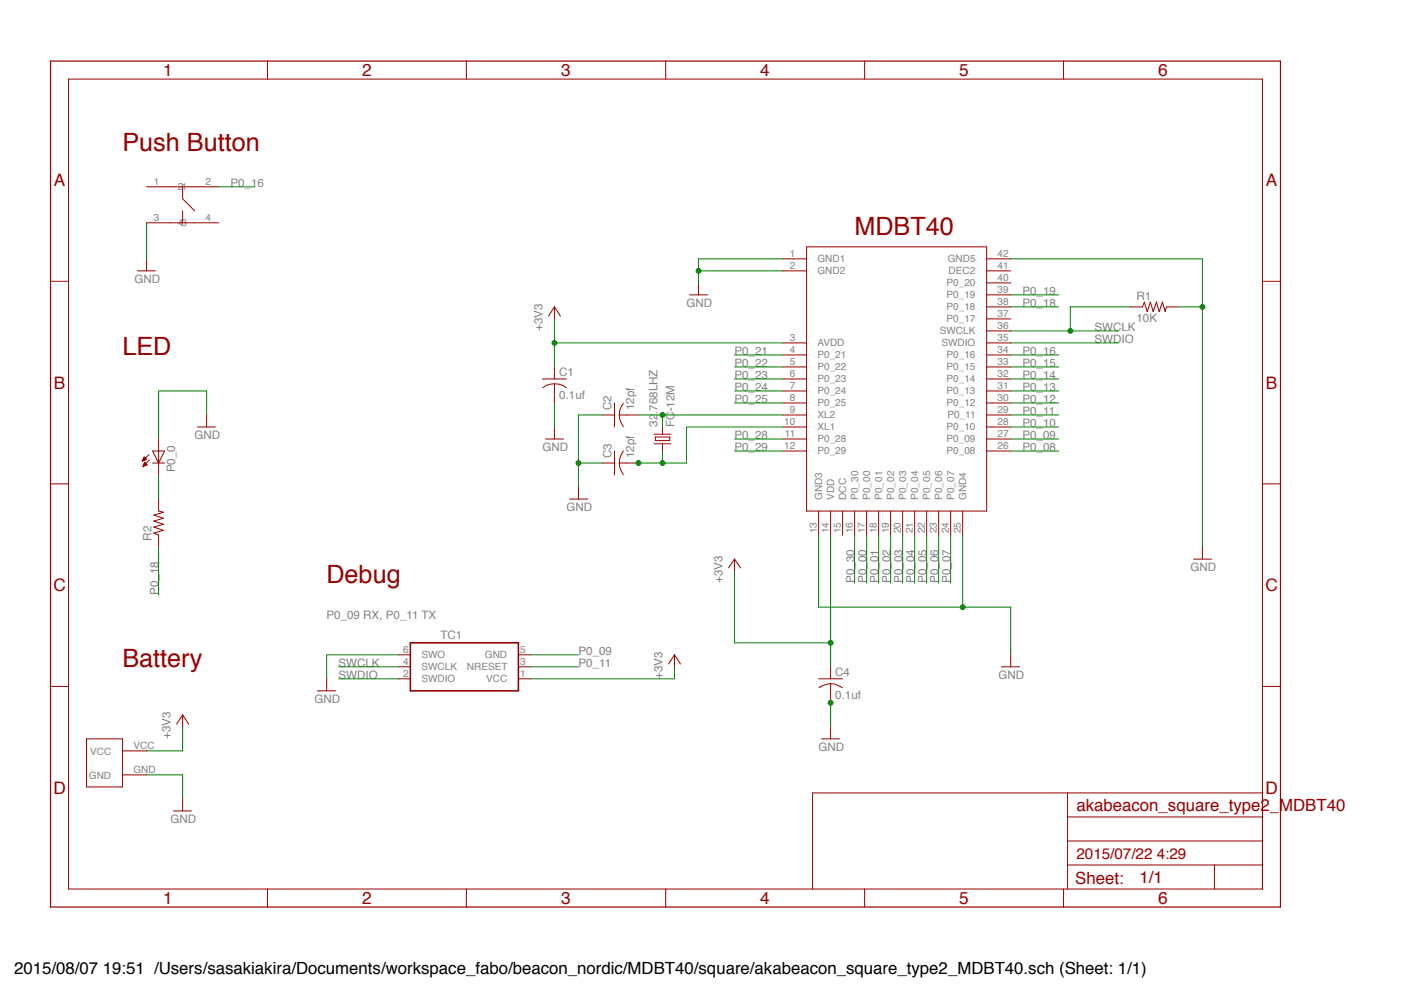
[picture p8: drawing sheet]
<svg xmlns="http://www.w3.org/2000/svg" width="297mm" height="210mm" viewBox="0 0 297 210" stroke-linecap="round" stroke-linejoin="round" font-family="sans-serif">
<g fill="none" stroke="#960000" stroke-width=".21">
<path d="M14.5 16.7h252.6v171.3h-252.6zM56.6 12.9v3.8M98.7 12.9v3.8M140.8 12.9v3.8M182.9 12.9v3.8M225 12.9v3.8M31 39.5h15.2M38.6 39.5v2.5l2.6 2.6M10.7 59.5h3.8M29.1 57.3h3.8M31 47.1h15.2M31 54.7v2.6"/>
<path d="M38.6 44.6v2.5M147.8 59.8v2.6M165.5 54.7h5.1M165.5 57.3h5.1M170.6 52.2h38.1v55.9h-38.1zM208.7 54.7h5.1M208.7 57.3h5.1M208.7 59.8h5.1M267.1 59.5h3.8M117.3 64.9l1.3 1.9M117.3 64.9l-1.3 1.9M117.3 64.9v2.5"/>
<path d="M117.3 77.6v2.5M145.9 62.4h3.8M165.5 72.5h5.1M165.5 75.1h5.1M165.5 77.6h5.1M208.7 72.5h5.1M208.7 75.1h5.1M208.7 77.6h5.1M208.7 70h5.1M208.7 67.4h5.1M208.7 64.9h5.1M208.7 62.4h5.1"/>
<path d="M239.1 64.9h2.6l.4-1 .6 2 .7-2 .5 2 .7-2 .6 2 .7-2 .6 2 .2-1h2.6M30.2 97.5h.1M30.2 97.4h.2M30.2 97.3h.4M30.2 97.2h.6M30.2 97.2h.7M30.2 98.6h.1M30.3 97.1h.6M30.3 97h.5M30.3 96.9h.5M30.3 98.5h.2M30.3 98.4h.6"/>
<path d="M30.4 96.8h.3M30.4 96.7h.2M30.4 98.3h.7M30.4 98.2h.6M30.5 96.7l.5 .5-.9 .3zM30.5 98.1h.4M30.5 98h.3M30.6 97.9h.2M30.6 97.8h.1M31.1 98.3l-.5-.5-.4 .9M31.1 98.3l-.9 .4M31.5 96.1l-1.4 1.4"/>
<path d="M31.6 97.2l-1.4 1.5M32.3 95.4h2.5l-1.3 2.5zM32.3 97.9h2.5M33.5 92.8v7.7M41.8 90.3h3.8M43.7 87.8v2.5M114.7 80.1h5.1M115.4 92.8h3.8M117.3 81.2l1.8 .3 .7 .5M117.3 81.2l-1.7 .3-.8 .5M117.3 81.2v4M117.3 90.3v2.5"/>
<path d="M127.4 87.8h2.6M127.4 97.9h2.6M130 85.2v5.1M130 95.4v5.1M131 87.8l.1 .8 .7 1.6M131 97.9l.1 .9 .7 1.6M131 87.8h4.1M131 97.9h4.1M131.8 85.3l-.7 1.5-.1 1M131.8 95.4l-.7 1.6-.1 .9M138.4 91.8h3.5M138.4 93.9h3.5"/>
<path d="M138.6 92.4h3.1v.8h-3.1zM140.1 90.3v1.5M140.1 93.9v1.5M165.5 80.1h5.1M165.5 82.7h5.1M165.5 85.2h5.1M165.5 87.8h5.1M165.5 90.3h5.1M165.5 92.8h5.1M165.5 95.4h5.1M208.7 80.1h5.1M208.7 82.7h5.1"/>
<path d="M208.7 85.2h5.1M208.7 87.8h5.1M208.7 90.3h5.1M208.7 92.8h5.1M208.7 95.4h5.1M10.7 102.3h3.8M33.5 105.5v2.6l1.1 .2-2.1 .6 2.1 .7-2.1 .6 2.1 .7-2.1 .6 2.1 .6-2.1 .6 1 .5v2.5M120.5 105.5h3.8M122.4 103v2.5M155.4 118.2l1.3 1.9M155.4 118.2l-1.3 1.9M155.4 118.2v2.6"/>
<path d="M173.2 108.1v5.1M175.7 108.1v5.1M178.2 108.1v5.1M180.8 108.1v5.1M183.3 108.1v5.1M185.9 108.1v5.1M188.4 108.1v5.1M190.9 108.1v5.1M193.5 108.1v5.1M196 108.1v5.1M198.6 108.1v5.1M201.1 108.1v5.1"/>
<path d="M203.6 108.1v5.1M252.5 118.2h3.8M254.4 115.7v2.5M267.1 102.3h3.8M84.3 138.5h2.5M109.7 138.5h2.5M142.7 138.5l1.3 1.9M142.7 138.5l-1.3 1.9M142.7 138.5v2.5M213.8 138.5v2.5M10.7 145.2h3.8M18.3 156.3h7.6v10.1h-7.6z"/>
<path d="M25.9 158.8h5.1M38.6 151.2v2.5M38.6 151.2l1.3 1.9M38.6 151.2l-1.2 1.9M67.2 146.1h3.8M69.1 143.6v2.5M84.3 141h2.5M84.3 143.6h2.5M109.7 141h2.5M109.7 143.6h2.5M173.2 143.6h5M173.8 156.3h3.8"/>
<path d="M175.7 144.6l.9 .1 1.6 .7M175.7 144.6l-1.7 .4-.8 .4M175.7 141v2.6M175.7 144.6v4M175.7 153.7v2.6M211.9 141h3.8M267.1 145.2h3.8M25.9 163.9h5.1M36.7 171.5h3.8M38.6 169v2.5M225.8 167.7v20.3M225.8 177.8h41.3"/>
<path d="M225.8 172.8h41.3M267.1 167.7h-95.2v20.3M56.6 188v3.8M98.7 188v3.8M140.8 188v3.8M182.9 188v3.8M225 188v3.8M225.8 182.9h41.3M256.9 182.9v5.1"/>
</g>
<path d="M10.7 12.9h260.2v178.9h-260.2z" fill="none" stroke="#960000" stroke-width=".25"/>
<path d="M86.8 135.9h22.9v10.2h-22.9z" fill="none" stroke="#960000" stroke-width=".34"/>
<path d="M147.8 57.3h17.7M165.5 54.7h-17.7v5.1" fill="none" stroke="#008100" stroke-width=".21"/>
<circle cx="147.7" cy="57.3" r=".51" fill="#008100"/>
<g fill="none" stroke="#008100" stroke-width=".21">
<path d="M173.2 113.2v15.2h40.6v10.1M203.6 113.2v15.2"/>
<circle cx="147.8" cy="57.3" r=".51"/>
</g>
<circle cx="203.6" cy="128.4" r=".51" fill="#008100"/>
<g fill="none" stroke="#008100" stroke-width=".21">
<path d="M122.4 97.9h5M127.4 87.8h-5v15.2"/>
<circle cx="203.6" cy="128.4" r=".51"/>
</g>
<circle cx="122.3" cy="97.9" r=".51" fill="#008100"/>
<g fill="none" stroke="#008100" stroke-width=".21">
<path d="M213.8 54.7h40.6v61M249.3 64.9h5.1"/>
<circle cx="122.4" cy="97.9" r=".51"/>
</g>
<circle cx="254.3" cy="64.9" r=".51" fill="#008100"/>
<g fill="none" stroke="#008100" stroke-width=".21">
<path d="M117.3 85.2v5.1M175.7 148.6v5.1"/>
<circle cx="254.4" cy="64.9" r=".51"/>
</g>
<circle cx="175.7" cy="148.6" r=".51" fill="#008100"/>
<g fill="none" stroke="#008100" stroke-width=".21">
<path d="M31 47.1v7.6M213.8 72.5h22.8M213.8 70h22.8M239.1 64.9h-12.7v5.1M43.7 87.8v-5.1h-10.2v10.1M84.3 138.5h-15.2v5.1M71.6 143.6h12.7M31 163.9h7.6v5.1"/>
<circle cx="175.7" cy="148.6" r=".51"/>
</g>
<circle cx="226.4" cy="70" r=".51" fill="#008100"/>
<g fill="none" stroke="#008100" stroke-width=".21">
<path d="M117.3 72.5h48.2M117.3 67.4v10.2M71.6 141h12.7"/>
<circle cx="226.4" cy="70" r=".51"/>
</g>
<circle cx="117.3" cy="72.5" r=".51" fill="#008100"/>
<g fill="none" stroke="#008100" stroke-width=".21">
<path d="M175.7 113.2v27.8M155.4 120.8v15.1h20.3"/>
<circle cx="117.3" cy="72.5" r=".51"/>
</g>
<circle cx="175.7" cy="135.9" r=".51" fill="#008100"/>
<g fill="none" stroke="#008100" stroke-width=".21">
<path d="M135.1 87.8h30.4M140.1 87.8v2.5M38.6 153.7v5.1h-7.6M142.7 141v2.6h-30.5"/>
<circle cx="175.7" cy="135.9" r=".51"/>
</g>
<circle cx="140.1" cy="87.7" r=".51" fill="#008100"/>
<g fill="none" stroke="#008100" stroke-width=".21">
<path d="M140.1 95.4v2.5M165.5 90.3h-20.3v7.6h-10.1"/>
<circle cx="140.1" cy="87.8" r=".51"/>
</g>
<circle cx="140.1" cy="97.9" r=".51" fill="#008100"/>
<circle cx="140.1" cy="97.9" r=".51" fill="none" stroke="#008100" stroke-width=".21"/>
<circle cx="135" cy="97.9" r=".51" fill="#008100"/>
<g fill="none" stroke="#008100" stroke-width=".21">
<path d="M46.2 39.5h7.7M155.4 77.6h10.1M155.4 75.1h10.1M213.8 77.6h10.2M213.8 75.1h10.2M213.8 64.9h10.2M213.8 62.4h10.2M155.4 95.4h10.1M155.4 92.8h10.1M155.4 85.2h10.1M155.4 82.7h10.1M155.4 80.1h10.1"/>
<path d="M213.8 95.4h10.2M213.8 92.8h10.2M213.8 90.3h10.2M213.8 87.8h10.2M213.8 85.2h10.2M213.8 82.7h10.2M213.8 80.1h10.2M33.5 100.5v5M33.5 115.7v10.2M180.8 113.2v10.1M183.3 113.2v10.1M185.9 113.2v10.1"/>
<path d="M188.4 113.2v10.1M190.9 113.2v10.1M193.5 113.2v10.1M196 113.2v10.1M198.6 113.2v10.1M201.1 113.2v10.1M112.2 138.5h10.2M112.2 141h10.2"/>
<circle cx="135.1" cy="97.9" r=".51"/>
</g>
<g font-size="5.3" fill="#960000">
<text x="25.9" y="31.9">Push Button</text>
<text x="180.7" y="49.7">MDBT40</text>
<text x="25.9" y="75">LED</text>
<text x="69.1" y="123.3">Debug</text>
<text x="25.9" y="141">Battery</text>
</g>
<g font-size="3.6" fill="#960000">
<text x="34.5" y="16">1</text>
<text x="76.6" y="16">2</text>
<text x="118.7" y="16">3</text>
<text x="160.8" y="16">4</text>
<text x="202.9" y="16">5</text>
<text x="245" y="16">6</text>
<text x="11.4" y="39.3">A</text>
<text x="267.8" y="39.3">A</text>
<text x="11.4" y="82.2">B</text>
<text x="267.8" y="82.2">B</text>
<text x="11.3" y="125">C</text>
<text x="267.7" y="125">C</text>
<text x="11.3" y="167.8">D</text>
<text x="267.7" y="167.8">D</text>
<text x="227.7" y="171.5">akabeacon_square_type2_MDBT40</text>
<text x="34.5" y="191.2">1</text>
<text x="76.6" y="191.2">2</text>
<text x="118.7" y="191.2">3</text>
<text x="160.8" y="191.2">4</text>
<text x="202.9" y="191.2">5</text>
<text x="227.5" y="186.8">Sheet:</text>
<text x="241" y="186.7">1/1</text>
<text x="245" y="191.2">6</text>
</g>
<text font-size="3.6" x="3" y="206">2015/08/07 19:51 /Users/sasakiakira/Documents/workspace_fabo/beacon_nordic/MDBT40/square/akabeacon_square_type2_MDBT40.sch (Sheet: 1/1)</text>
<text font-size="3.2" fill="#960000" x="227.7" y="181.6">2015/07/22 4:29</text>
<g font-size="2.5" fill="#818181">
<text x="48.7" y="39.5">P0_16</text>
<text x="28.4" y="59.8">GND</text>
<text x="145.2" y="64.9">GND</text>
<text x="216.3" y="64.9">P0_18</text>
<text x="216.3" y="62.4">P0_19</text>
<text x="240.4" y="63.4">R1</text>
<text x="114.7" y="70" transform="rotate(-90 114.7 70)">+3V3</text>
<text x="231.5" y="70">SWCLK</text>
<text x="240.4" y="68.2">10K</text>
<text x="155.4" y="75">P0_21</text>
<text x="155.4" y="77.6">P0_22</text>
<text x="216.3" y="77.6">P0_15</text>
<text x="216.3" y="75">P0_16</text>
<text x="231.5" y="72.5">SWDIO</text>
<text x="118.3" y="79.5">C1</text>
<text x="155.4" y="80.1">P0_23</text>
<text x="155.4" y="82.7">P0_24</text>
<text x="216.3" y="82.7">P0_13</text>
<text x="216.3" y="80.1">P0_14</text>
<text x="118.3" y="84.3">0.1uf</text>
<text x="129.3" y="86.7" transform="rotate(-90 129.3 86.7)">C2</text>
<text x="134.2" y="86.7" transform="rotate(-90 134.2 86.7)">12pf</text>
<text x="155.4" y="85.2">P0_25</text>
<text x="216.3" y="87.7">P0_11</text>
<text x="216.3" y="85.2">P0_12</text>
<text x="41.1" y="92.8">GND</text>
<text x="114.7" y="95.3">GND</text>
<text x="139.1" y="90.3" transform="rotate(-90 139.1 90.3)">32.768LHZ</text>
<text x="142.7" y="90.3" transform="rotate(-90 142.7 90.3)">FC-12M</text>
<text x="155.4" y="92.8">P0_28</text>
<text x="155.4" y="95.3">P0_29</text>
<text x="216.3" y="95.3">P0_08</text>
<text x="216.3" y="92.8">P0_09</text>
<text x="216.3" y="90.3">P0_10</text>
<text x="37.1" y="99.9" transform="rotate(-90 37.1 99.9)">P0_0</text>
<text x="129.3" y="96.9" transform="rotate(-90 129.3 96.9)">C3</text>
<text x="134.2" y="96.9" transform="rotate(-90 134.2 96.9)">12pf</text>
<text x="119.8" y="108">GND</text>
<text x="32" y="114.4" transform="rotate(-90 32 114.4)">R2</text>
<text x="33.5" y="125.8" transform="rotate(-90 33.5 125.8)">P0_18</text>
<text x="152.8" y="123.3" transform="rotate(-90 152.8 123.3)">+3V3</text>
<text x="180.7" y="123.3" transform="rotate(-90 180.7 123.3)">P0_30</text>
<text x="183.3" y="123.3" transform="rotate(-90 183.3 123.3)">P0_00</text>
<text x="185.8" y="123.3" transform="rotate(-90 185.8 123.3)">P0_01</text>
<text x="188.4" y="123.3" transform="rotate(-90 188.4 123.3)">P0_02</text>
<text x="190.9" y="123.3" transform="rotate(-90 190.9 123.3)">P0_03</text>
<text x="193.4" y="123.3" transform="rotate(-90 193.4 123.3)">P0_04</text>
<text x="196" y="123.3" transform="rotate(-90 196 123.3)">P0_05</text>
<text x="198.5" y="123.3" transform="rotate(-90 198.5 123.3)">P0_06</text>
<text x="201.1" y="123.3" transform="rotate(-90 201.1 123.3)">P0_07</text>
<text x="251.8" y="120.7">GND</text>
<text x="69.1" y="130.9">P0_09 RX, P0_11 TX</text>
<text x="93.2" y="135.2">TC1</text>
<text x="71.6" y="143.6">SWDIO</text>
<text x="71.6" y="141">SWCLK</text>
<text x="122.4" y="138.5">P0_09</text>
<text x="122.4" y="141">P0_11</text>
<text x="140.1" y="143.6" transform="rotate(-90 140.1 143.6)">+3V3</text>
<text x="176.7" y="142.9">C4</text>
<text x="211.2" y="143.6">GND</text>
<text x="66.5" y="148.6">GND</text>
<text x="176.7" y="147.8">0.1uf</text>
<text x="36.1" y="156.3" transform="rotate(-90 36.1 156.3)">+3V3</text>
<text x="173.1" y="158.8">GND</text>
<text x="36.1" y="174">GND</text>
</g>
<g font-size="2.1" fill="#818181">
<text x="32.5" y="39.2">1</text>
<text x="37.6" y="40.3">21</text>
<text x="43.5" y="39.2">2</text>
<text x="32.5" y="46.8">3</text>
<text x="37.6" y="47.9">43</text>
<text x="43.5" y="46.8">4</text>
<text x="167.1" y="54.4">1</text>
<text x="167.1" y="56.9">2</text>
<text x="172.9" y="55.5">GND1</text>
<text x="172.9" y="58">GND2</text>
<text x="200.5" y="55.5">GND5</text>
<text x="200.7" y="58">DEC2</text>
<text x="211" y="59.5">40</text>
<text x="211" y="56.9">41</text>
<text x="211" y="54.4">42</text>
<text x="200.2" y="65.7">P0_18</text>
<text x="200.2" y="63.1">P0_19</text>
<text x="200.2" y="60.6">P0_20</text>
<text x="211" y="64.5">38</text>
<text x="211" y="62">39</text>
<text x="198.8" y="70.7">SWCLK</text>
<text x="200.2" y="68.2">P0_17</text>
<text x="211" y="69.6">36</text>
<text x="211" y="67.1">37</text>
<text x="167.1" y="72.1">3</text>
<text x="167.1" y="74.7">4</text>
<text x="167.1" y="77.2">5</text>
<text x="172.9" y="73.3">AVDD</text>
<text x="172.9" y="75.8">P0_21</text>
<text x="199.1" y="73.3">SWDIO</text>
<text x="200.2" y="75.8">P0_16</text>
<text x="211" y="77.2">33</text>
<text x="211" y="74.7">34</text>
<text x="211" y="72.1">35</text>
<text x="167.1" y="79.8">6</text>
<text x="167.1" y="82.3">7</text>
<text x="172.9" y="78.3">P0_22</text>
<text x="172.9" y="80.9">P0_23</text>
<text x="172.9" y="83.4">P0_24</text>
<text x="200.2" y="83.4">P0_13</text>
<text x="200.2" y="80.9">P0_14</text>
<text x="200.2" y="78.3">P0_15</text>
<text x="211" y="82.3">31</text>
<text x="211" y="79.8">32</text>
<text x="165.9" y="89.9">10</text>
<text x="167.1" y="84.8">8</text>
<text x="167.1" y="87.4">9</text>
<text x="172.9" y="86">P0_25</text>
<text x="172.9" y="88.5">XL2</text>
<text x="200.2" y="86">P0_12</text>
<text x="200.4" y="88.5">P0_11</text>
<text x="211" y="89.9">28</text>
<text x="211" y="87.4">29</text>
<text x="211" y="84.8">30</text>
<text x="165.9" y="95">12</text>
<text x="166.1" y="92.5">11</text>
<text x="172.9" y="91">XL1</text>
<text x="172.9" y="93.6">P0_28</text>
<text x="200.2" y="93.6">P0_09</text>
<text x="200.2" y="91">P0_10</text>
<text x="211" y="95">26</text>
<text x="211" y="92.5">27</text>
<text x="172.9" y="96.1">P0_29</text>
<text x="200.2" y="96.1">P0_08</text>
<text x="173.9" y="105.7" transform="rotate(-90 173.9 105.7)">GND3</text>
<text x="176.4" y="105.7" transform="rotate(-90 176.4 105.7)">VDD</text>
<text x="179" y="105.7" transform="rotate(-90 179 105.7)">DCC</text>
<text x="181.5" y="105.7" transform="rotate(-90 181.5 105.7)">P0_30</text>
<text x="184" y="105.7" transform="rotate(-90 184 105.7)">P0_00</text>
<text x="186.6" y="105.7" transform="rotate(-90 186.6 105.7)">P0_01</text>
<text x="189.1" y="105.7" transform="rotate(-90 189.1 105.7)">P0_02</text>
<text x="191.7" y="105.7" transform="rotate(-90 191.7 105.7)">P0_03</text>
<text x="194.2" y="105.7" transform="rotate(-90 194.2 105.7)">P0_04</text>
<text x="196.7" y="105.7" transform="rotate(-90 196.7 105.7)">P0_05</text>
<text x="199.3" y="105.7" transform="rotate(-90 199.3 105.7)">P0_06</text>
<text x="201.8" y="105.7" transform="rotate(-90 201.8 105.7)">P0_07</text>
<text x="204.4" y="105.7" transform="rotate(-90 204.4 105.7)">GND4</text>
<text x="172.8" y="112.7" transform="rotate(-90 172.8 112.7)">13</text>
<text x="175.3" y="112.7" transform="rotate(-90 175.3 112.7)">14</text>
<text x="177.9" y="112.7" transform="rotate(-90 177.9 112.7)">15</text>
<text x="180.4" y="112.7" transform="rotate(-90 180.4 112.7)">16</text>
<text x="182.9" y="112.7" transform="rotate(-90 182.9 112.7)">17</text>
<text x="185.5" y="112.7" transform="rotate(-90 185.5 112.7)">18</text>
<text x="188" y="112.7" transform="rotate(-90 188 112.7)">19</text>
<text x="190.5" y="112.7" transform="rotate(-90 190.5 112.7)">20</text>
<text x="193.1" y="112.7" transform="rotate(-90 193.1 112.7)">21</text>
<text x="195.6" y="112.7" transform="rotate(-90 195.6 112.7)">22</text>
<text x="198.2" y="112.7" transform="rotate(-90 198.2 112.7)">23</text>
<text x="200.7" y="112.7" transform="rotate(-90 200.7 112.7)">24</text>
<text x="203.2" y="112.7" transform="rotate(-90 203.2 112.7)">25</text>
<text x="85.3" y="143.2">2</text>
<text x="85.3" y="140.7">4</text>
<text x="85.3" y="138.1">6</text>
<text x="89.2" y="141.8">SWCLK</text>
<text x="89.2" y="139.3">SWO</text>
<text x="98.8" y="141.8">NRESET</text>
<text x="102.6" y="139.3">GND</text>
<text x="110" y="143.2">1</text>
<text x="110" y="140.7">3</text>
<text x="110" y="138.1">5</text>
<text x="89.2" y="144.3">SWDIO</text>
<text x="102.8" y="144.3">VCC</text>
<text x="19.1" y="159.6">VCC</text>
<text x="28.2" y="158.4">VCC</text>
<text x="18.8" y="164.6">GND</text>
<text x="28.2" y="163.5">GND</text>
</g>
</svg>
